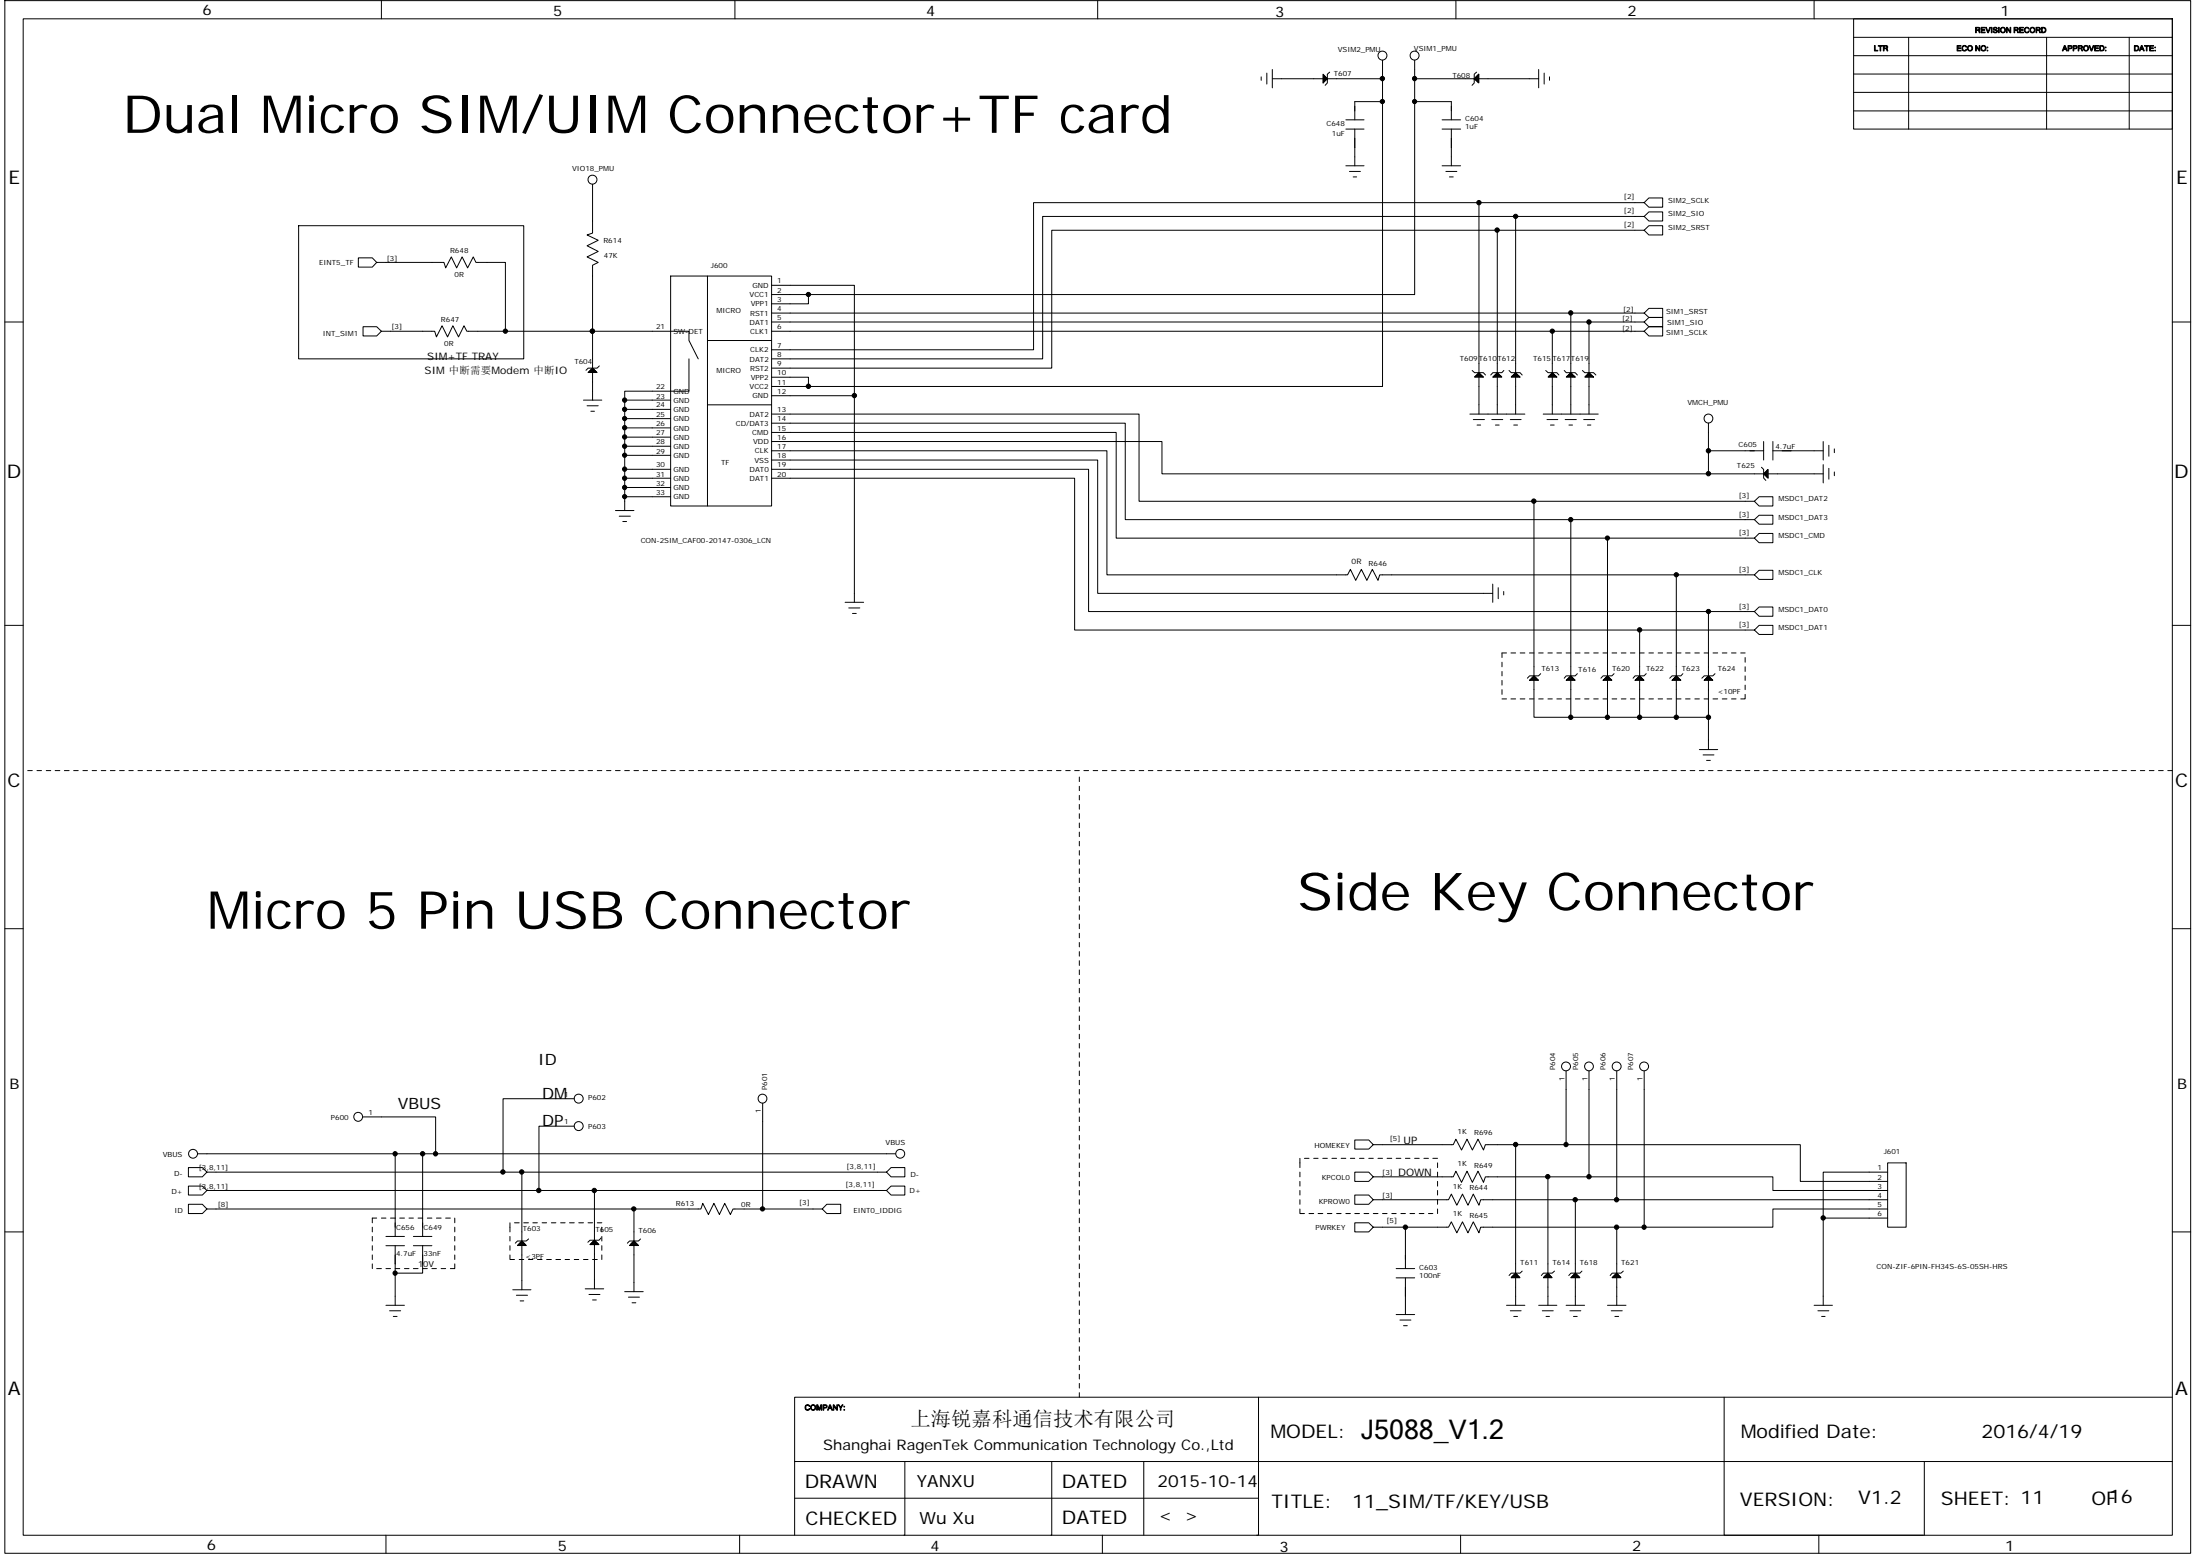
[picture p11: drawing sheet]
<svg xmlns="http://www.w3.org/2000/svg" width="297mm" height="210mm" viewBox="0 0 297 210" stroke-linecap="round" stroke-linejoin="round" font-family="sans-serif">
<g fill="none" stroke="#000" stroke-width=".14">
<path d="M.7 .1h295.1v209.5h-295.1zM3.1 2.5h290.2v204.7h-290.2zM51.5 .1v2.4M99.2 .1v2.4M148.2 .1v2.4M170.3 10.4v.4M171 9.9v1.4M171.8 9.4v2.5M171.8 10.6h6.8M178.6 10l.6 .6-.6 .6zM178.6 10.6h8.1v3.1M178.6 11.1h.1"/>
<path d="M178.6 11h.3M178.6 10.4h.4v.4h-.4M178.6 10.5h.5v.3h-.5M178.6 10.2h.2v.8M178.6 10.1l.1 1M179.2 10.6h.1M179.5 9.7l-.3 .3v1.2l-.3 .3M181.7 16.2h2.5M181.7 17.4h2.5M182.9 17.4v5M186.7 8.1v2.5M186.7 13.7v38.5h-77.5"/>
<path d="M186.7 13.7h-3.8v2.5M191 8.1v5.6M191 13.7v26.1h-81.8M191 13.7h5v2.5M191 10.6h16.7M194.7 16.2h2.5M194.7 17.4h2.5M196 17.4v5M196.6 .1v2.4M199 10.6h.1M199.4 9.7l-.4 .3v1.2l-.2 .3M199.7 10v1.2l-.7-.6z"/>
<path d="M199.7 10.1h-.1v1h.1M199.7 10.2h-.3v.8h.3M199.7 10.4h-.4v.4h.4M199.7 10.5h-.5v.3h.5M207.7 9.4v2.5M208.5 9.9v1.4M209.2 10.4v.4M244.9 .1v2.4M250.3 2.5h43v14.9h-43zM250.3 12.5h43M250.3 15h43M250.3 10h43"/>
<path d="M250.3 7.5h43M250.3 5h43M257.7 5v12.4M276.3 5v12.4M287.5 5v12.4M40.3 30.5h30.4v17.9h-30.4zM50.9 35.4l-.6-.6h-1.9v1.2h1.9l.6-.6h9l.3 .8 .7-1.5 .8 1.5 .7-1.5 .7 1.5 .8-1.5 .4 .7h3.9v9.3M80 24.9v6.6l-.7 .2 1.5 .7-1.5 .8 1.5 .7-1.5 .8 1.5 .7-.8 .4v18.2M90.5 37.3h13.7v31h-13.7zM95.5 37.3v8.7h8.7M104.2 38.5h11.2v14.9M104.2 39.8h5v1.2h-5"/>
<path d="M181.7 22.4h2.5M182.2 23.1h1.5M182.7 23.9h.5M194.7 22.4h2.5M195.2 23.1h1.5M195.7 23.9h.5M199.7 27.3v28.6M199.7 27.3h22.3l.6 .7h1.9v-1.3h-1.9l-.6 .6M199.7 27.3h-60.2v19.9h-35.3M202.2 31.1h19.8l.6 .6h1.9v-1.2h-1.9l-.6 .6M202.2 31.1v24.8M202.2 31.1h-60.2v18.6h-37.8"/>
<path d="M204.6 29.2h17.4l.6 .6h1.9v-1.2h-1.9l-.6 .6M204.6 29.2v19.8M204.6 29.2h-63.8v19.2h-36.6M.7 43.5h2.4M68.2 44.7h24.8v1.3l1.3 2.4M68.2 44.7h-5.2l-.3-.7-.8 1.5-.8-1.5-.7 1.5-.7-1.5-.8 1.5-.2-.8h-7.2l-.6 .6h-1.9v-1.2h1.9l.6 .6M78.8 54h2.5M79.3 54.8h1.5M79.5 50.3v-.1h1v.1M79.6 50.3v-.3h.8v.3M79.8 49.9v.4M79.8 49.9h.5v.4"/>
<path d="M79.8 55.5h.5M79.9 49.8v.5M79.9 49.8h.2v.5M80 49.7l.6 .6h-1.2zM80 49.7h.1M80.9 49.4l-.3 .3h-1.2l-.3 .3M90.5 54h-6.2v1.2M90.5 55.2h-6.2v1.3M90.5 56.5h-6.2v1.2M90.5 57.7h-6.2v1.3M90.5 59h-6.2v1.2M93 48.4v4.4h-8.7v1.2"/>
<path d="M95.5 54.6v13.7M95.5 46v8.6h8.7M104.2 42.2h117.8l.6 .6h1.9v-1.2h-1.9l-.6 .6M104.2 44.7h117.8l.6 .6h1.9v-1.2h-1.9l-.6 .6M104.2 43.5h117.8l.6 .6h1.9v-1.3h-1.9l-.6 .7M104.2 57.1h47.7v13h60.2M104.2 55.9h49.6v11.7h53.3M104.2 58.4h46.5v14.2h66.3M104.2 59.6h52.7v4.3h73.8M104.2 53.4h11.2v27.9M104.2 50.9h5v1.3h-5M198.5 55.9h7.4"/>
<path d="M198.8 50l.3 .3h1.2l.3 .3M198.9 56.6h1.5M199.1 50.9l.6-.6 .6 .6zM199.2 50.9v-.1h1v.1M199.3 50.9v-.2h.7v.2M199.4 57.4h.5M199.4 50.9v-.4h.5v.4M199.6 50.9v-.5h.2v.5M199.7 50.3h.1M201.4 56.6h1.5M201.6 50.9l.6-.6 .6 .6zM201.7 50.9v-.1h1v.1"/>
<path d="M201.8 50.9v-.2h.7v.2M201.9 50.9v-.4h.5v.4M201.9 57.4h.5M202 50.4v.5M202 50.4h.3v.5M202.2 50.3h.1M203 50l-.2 .3h-1.2l-.3 .3M203.7 50l.3 .3h1.2l.3 .3M203.9 56.6h1.5M204 50.9l.6-.6 .6 .6zM204.1 50.9v-.1h1v.1M204.3 50.9v-.2h.7v.2"/>
<path d="M204.4 50.9v-.4h.5v.4M204.4 57.4h.5M204.5 50.9v-.5h.3v.5M204.6 49v3.2M204.6 50.3h.1M204.6 54.6v1.3M204.6 52.2v2.4M208.4 55.9h7.4M208.7 50l.3 .3h1.2l.3 .3M208.9 56.6h1.4M209.1 50.9v-.1h1v.1M209.2 50.9v-.2h.8v.2"/>
<path d="M209.3 57.4h.5M209.3 50.9v-.4h.5v.4M209.5 50.9v-.5h.2v.5M209.6 50.3h.1M209.6 50.3l.6 .6h-1.2zM209.6 44.7v11.2M211.2 50l.3 .3h1.2l.3 .3M211.3 56.6h1.5M211.5 50.9l.6-.6 .6 .6zM211.6 50.9v-.1h1v.1M211.7 50.9v-.2h.7v.2M211.8 50.9v-.4h.5v.4"/>
<path d="M211.8 57.4h.5M212 50.9v-.5h.2v.5M212.1 50.3h.1M212.1 42.2v13.7M213.7 50l.3 .3h1.2l.3 .3M213.8 56.6h1.5M214.1 50.9v-.1h1v.1M214.2 50.9v-.2h.7v.2M214.3 57.4h.5M214.3 50.9v-.4h.5v.4M214.4 50.9v-.5h.3v.5M214.5 50.3h.1"/>
<path d="M214.5 50.3l.7 .6h-1.2zM214.5 43.5v12.4M230.7 57.1v3.7h7.4M238.1 59.6v2.5M239.4 59.6v2.5M246.2 59.6v2.5M293.3 43.5h2.5M83.1 68.9h2.5M83.6 69.7h1.5M84.1 70.4h.5M90.5 60.2h-6.2v1.2M90.5 61.4h-6.2v1.9"/>
<path d="M90.5 67h-6.2v1.9M90.5 65.8h-6.2v1.2M90.5 64.5h-6.2v1.3M90.5 63.3h-6.2v1.2M104.2 60.8h45.3v16.8h32.4l.4-.8 .7 1.5 .8-1.5 .7 1.5 .8-1.5 .8 1.5 .2-.7h50.6l.6 .6h1.9v-1.2h-1.9l-.6 .6M104.2 64.5h40.9v20.5h76.3M104.2 63.3h42.8v19.2h83.7M104.2 62.1h44v18h53.3M201.5 78.8v2.5M202.3 79.3v1.5M203 79.8v.5M207.1 67.6h29.8l.6 .7h1.9v-1.3h-1.9l-.6 .6"/>
<path d="M207.1 67.6v29.2h5M212.1 70.1v26.7h4.9M212.1 70.1h24.8l.6 .6h1.9v-1.2h-1.9l-.6 .6M226.3 77.6v19.2h4.4M230.7 60.8v3.1h15.5M236.9 72.6l.6-.6h1.9v1.2h-1.9l-.6-.6h-19.9v24.2h4.4M237.8 63.1l.3 .3v1.1l.3 .3M238.1 63.9l.6-.5v1.1zM238.1 63.9h.1M238.4 64.2h.3M238.5 64.3h.2M238.6 64.4h.1"/>
<path d="M238.7 63.4h-.1v1M238.7 63.6h-.2v.7M238.7 63.7h-.3v.5M238.7 63.8h-.5v.3h.5M239.4 60.8h6.8M246.2 62.7v2.5M246.9 63.2v1.5M246.9 60.1v1.5M247.7 63.7v.5M247.7 60.6v.5M.7 84.4h2.4M114.1 81.3h2.5"/>
<path d="M114.6 82h1.5M115.1 82.8h.5M202.8 89.4v.6M202.8 90.6v.6M202.8 91.8v.7M202.8 93.1v.6M202.8 94.3h.6M203.4 88.1h-.6v.6M204 88.1h.6M204 94.3h.6M205.2 88.1h.7M205.2 94.3h.7"/>
<path d="M206.5 88.1h.6M206.5 94.3h.6M206.6 91.8v-.1h1v.1M206.8 91.8v-.2h.7v.2M206.9 91.4v.4M206.9 91.5h.5v.3M207 91.3v.5M207 91.3h.2v.5M207.1 91.2h.1M207.1 91.2l.6 .6h-1.2zM207.7 88.1h.7M207.7 94.3h.7"/>
<path d="M208 90.9l-.3 .3h-1.2l-.3 .3M209 88.1h.6M209 94.3h.6M210.2 88.1h.6M210.2 94.3h.6M211.5 88.1h.6M211.5 94.3h.6M211.5 91.8l.6-.6 .6 .6zM211.6 91.8v-.1h1v.1M211.7 91.8v-.2h.7v.2M211.8 91.4v.4M211.8 91.5h.5v.3"/>
<path d="M212 91.3v.5M212 91.3h.2v.5M212.1 91.2h.1M212.7 88.1h.6M212.7 94.3h.6M213 90.9l-.3 .3h-1.2l-.3 .3M213.9 88.1h.6M213.9 94.3h.6M215.2 88.1h.6M215.2 94.3h.6M216.4 88.1h.6M216.4 94.3h.6"/>
<path d="M216.5 91.8v-.1h1v.1M216.7 91.8v-.2h.7v.2M216.8 91.4v.4M216.8 91.5h.5v.3M216.9 91.3v.5M216.9 91.3h.3v.5M217 91.2h.1M217 91.2l.6 .6h-1.2zM217.7 88.1h.6M217.7 94.3h.6M217.9 90.9l-.3 .3h-1.2l-.2 .3M218.9 88.1h.6"/>
<path d="M218.9 94.3h.6M220.1 88.1h.6M220.1 94.3h.6M220.8 91.8l.6-.6 .6 .6zM220.9 91.8v-.1h1v.1M221 91.8v-.2h.8v.2M221.1 91.4v.4M221.1 91.5h.5v.3M221.3 91.3v.5M221.3 91.3h.2v.5M221.4 88.1h.6M221.4 94.3h.6"/>
<path d="M221.4 91.2h.1M221.4 85v11.8h4.9M221.4 85h15.5l.6 .6h1.9v-1.2h-1.9l-.6 .6M222.3 90.9l-.3 .3h-1.2l-.3 .3M222.6 88.1h.6M222.6 94.3h.6M223.9 88.1h.6M223.9 94.3h.6M225.1 88.1h.6M225.1 94.3h.6M225.8 91.8v-.1h1v.1M226 91.8v-.2h.7v.2"/>
<path d="M226.1 91.4v.4M226.1 91.5h.5v.3M226.2 91.3v.5M226.2 91.3h.3v.5M226.3 88.1h.7M226.3 94.3h.7M226.3 91.2h.1M226.3 91.2l.6 .6h-1.1zM227.2 90.9l-.3 .3h-1.1l-.4 .3M227.6 88.1h.6M227.6 94.3h.6M228.8 88.1h.6"/>
<path d="M228.8 94.3h.6M230.1 88.1h.6M230.1 94.3h.6M230.2 91.8v-.1h1v.1M230.3 91.8v-.2h.8v.2M230.4 91.4v.4M230.4 91.5h.5v.3M230.5 91.3v.5M230.5 91.3h.3v.5M230.7 91.2h.1M230.7 91.2l.6 .6h-1.2zM230.7 82.5h6.2l.6 .7h1.9v-1.3h-1.9l-.6 .6"/>
<path d="M230.7 82.5v18.7M231.3 88.1h.6M231.3 94.3h.6M231.6 90.9l-.3 .3h-1.2l-.3 .3M232.5 88.1h.7M232.5 94.3h.7M233.8 88.1h.6M233.8 94.3h.6M235 88.1h.6M235.6 88.7v.7M235.6 90v.6M235.6 91.2v.6"/>
<path d="M235.6 92.5v.6M235.6 93.7v.6h-.6M293.3 84.4h2.5M3.7 104h.7M5 104h.6M6.2 104h.7M7.4 104h.7M8.7 104h.6M9.9 104h.7M11.2 104h.6M12.4 104h.6M13.7 104h.6"/>
<path d="M14.9 104h.6M16.1 104h.7M17.4 104h.6M18.6 104h.6M19.9 104h.6M21.1 104h.6M22.3 104h.7M23.6 104h.6M24.8 104h.6M26.1 104h.6M27.3 104h.6M28.5 104h.7"/>
<path d="M29.8 104h.6M31 104h.6M32.3 104h.6M33.5 104h.6M34.7 104h.7M36 104h.6M37.2 104h.7M38.5 104h.6M39.7 104h.6M41 104h.6M42.2 104h.6M43.4 104h.7"/>
<path d="M44.7 104h.6M45.9 104h.6M47.2 104h.6M48.4 104h.6M49.6 104h.7M50.9 104h.6M52.1 104h.6M53.4 104h.6M54.6 104h.6M55.8 104h.6M57.1 104h.6M58.3 104h.6"/>
<path d="M59.6 104h.6M60.8 104h.6M62 104h.7M63.3 104h.6M64.5 104h.6M65.8 104h.6M67 104h.6M68.2 104h.7M69.5 104h.6M70.7 104h.7M71.9 104h.7M73.2 104h.6"/>
<path d="M74.4 104h.7M75.7 104h.6M76.9 104h.6M78.1 104h.7M79.4 104h.6M80.6 104h.7M81.9 104h.6M83.1 104h.6M84.3 104h.7M85.6 104h.6M86.8 104h.6M88.1 104h.6"/>
<path d="M89.3 104h.6M90.5 104h.7M91.8 104h.6M93 104h.6M94.3 104h.6M95.5 104h.6M96.8 104h.6M98 104h.6M99.2 104h.7M100.5 104h.6M101.7 104h.6M103 104h.6"/>
<path d="M104.2 104h.6M105.4 104h.7M106.7 104h.6M107.9 104h.6M109.2 104h.6M110.4 104h.6M111.6 104h.7M112.9 104h.6M114.1 104h.6M115.4 104h.6M116.6 104h.6M117.8 104h.7"/>
<path d="M119.1 104h.6M120.3 104h.6M121.6 104h.6M122.8 104h.6M124.1 104h.5M125.3 104h.6M126.5 104h.6M127.8 104h.6M129 104h.6M130.2 104h.6M131.5 104h.6M132.7 104h.6"/>
<path d="M134 104h.6M135.2 104h.6M136.4 104h.7M137.7 104h.6M138.9 104h.6M140.1 104h.7M141.4 104h.6M142.6 104h.7M143.9 104h.6M145.1 104h.6M145.7 104.9v.6M145.7 106.1v.6"/>
<path d="M145.7 107.3v.7M145.7 108.6v.6M145.7 109.8v.6M145.7 111.1v.6M145.7 112.3v.6M145.7 113.5v.7M145.7 114.8v.6M145.7 116v.6M145.7 117.2v.7M145.7 118.5v.6M145.7 119.7v.7M146.3 104h.7"/>
<path d="M147.6 104h.6M148.8 104h.7M150.1 104h.6M151.3 104h.6M152.5 104h.7M153.8 104h.6M155 104h.7M156.3 104h.6M157.5 104h.6M158.7 104h.7M160 104h.6M161.2 104h.7"/>
<path d="M162.5 104h.6M163.7 104h.6M165 104h.6M166.2 104h.6M167.4 104h.7M168.7 104h.6M169.9 104h.6M171.2 104h.6M172.4 104h.6M173.6 104h.7M174.9 104h.6M176.1 104h.6"/>
<path d="M177.4 104h.6M178.6 104h.6M179.8 104h.7M181.1 104h.6M182.3 104h.6M183.6 104h.6M184.8 104h.6M186.1 104h.6M187.3 104h.6M188.5 104h.6M189.8 104h.6M191 104h.6"/>
<path d="M192.3 104h.6M193.5 104h.6M194.7 104h.6M196 104h.6M197.2 104h.6M198.5 104h.5M199.7 104h.6M200.9 104h.6M202.2 104h.6M203.4 104h.6M204.6 104h.7M205.9 104h.6"/>
<path d="M207.1 104h.6M208.4 104h.6M209.6 104h.6M210.8 104h.7M212.1 104h.6M213.3 104h.6M214.5 104h.7M215.8 104h.6M217 104h.7M218.3 104h.6M219.5 104h.6M220.7 104h.7"/>
<path d="M222 104h.6M223.2 104h.7M224.5 104h.6M225.7 104h.6M227 104h.6M228.2 104h.6M229.4 101.2h2.5M229.4 104h.7M230 101.9h1.4M230.4 102.6h.5M230.7 104h.6M231.9 104h.6"/>
<path d="M233.2 104h.6M234.4 104h.6M235.6 104h.7M236.9 104h.6M238.1 104h.6M239.4 104h.6M240.6 104h.6M241.8 104h.7M243.1 104h.6M244.3 104h.6M245.6 104h.6M246.8 104h.6"/>
<path d="M248 104h.7M249.3 104h.6M250.5 104h.7M251.8 104h.6M253 104h.6M254.3 104h.6M255.5 104h.6M256.7 104h.7M258 104h.6M259.2 104h.6M260.5 104h.6M261.7 104h.6"/>
<path d="M262.9 104h.6M264.2 104h.6M265.4 104h.6M266.7 104h.6M267.9 104h.6M269.1 104h.6M270.4 104h.6M271.6 104h.6M272.9 104h.5M274.1 104h.6M275.3 104h.6M276.6 104h.6"/>
<path d="M277.8 104h.6M279 104h.7M280.3 104h.6M281.5 104h.6M282.8 104h.6M284 104h.6M285.2 104h.7M286.5 104h.6M287.7 104h.7M289 104h.6M290.2 104h.6M291.4 104h.7"/>
<path d="M292.7 104h.6M.7 125.3h2.4M145.7 121v.6M145.7 122.2v.6M145.7 123.4v.7M145.7 124.7v.6M145.7 125.9v.7M145.7 127.2v.6M145.7 128.4v.6M145.7 129.6v.7M145.7 130.9v.6M145.7 132.1v.6"/>
<path d="M145.7 133.4v.6M145.7 134.6v.6M145.7 135.9v.6M145.7 137.1v.6M145.7 138.3v.7M145.7 139.6v.6M293.3 125.3h2.5M26.7 155.7h94.2M27.9 158.2l-.6-.6h-1.9v1.2h1.9l.6-.6h1.3h90.5l.6 .6h1.9v-1.2h-1.9l-.6 .6M49 150.7h9.8v5M53.4 155.7v11.2M57.1 155.7v11.2"/>
<path d="M70.5 158.2v15.9M77.5 152h-4.7v8.7M77.5 148.3h-9.6v9.9M103 148.9v14.3h-4l-.4 .7-.7-1.5-.8 1.5-.7-1.5-.8 1.5-.7-1.5-.3 .8h-9v11.1M145.7 140.8v.6M145.7 142.1v.6M145.7 143.3v.6M145.7 144.5v.7M145.7 145.8v.6M145.7 147v.6M145.7 148.3v.6M145.7 149.5v.6"/>
<path d="M145.7 150.7v.7M145.7 152v.6M145.7 153.2v.6M145.7 154.5v.6M145.7 155.7v.6M145.7 156.9v.7M145.7 158.2v.6M145.7 159.4v.7M175.5 156.3v1.3M175.5 158.2v.6M175.5 159.4v.7M176.1 156.3h.6"/>
<path d="M177.4 156.3h.6M178.6 156.3h.6M179.8 156.3h.7M181.1 156.3h.6M182.3 156.3h.6M183.6 156.3h.6M184.8 156.3h.6M185.4 154.5l-.6-.7h-1.9v1.3h1.9l.6-.6h10.8l.4-.8 .7 1.5 .8-1.5 .7 1.5 .8-1.5 .7 1.5 .3-.7h10.9M186.1 156.3h.6M187.3 156.3h.6M188.5 156.3h.6M189.8 156.3h.6"/>
<path d="M191 156.3h.6M192.3 156.3h.6M193.5 156.3h.6M194.1 156.9v.7M194.1 158.2v.6M194.1 159.4v.7M204.6 154.5v16.1M209 158.8v17.3M211.5 144.5v10M211.5 154.5h31.6v4.9h11.8M214.5 144.5v14.3M214.5 158.8h24.9v1.9h15.5"/>
<path d="M214.5 158.8h-13.9l-.3 .8-.7-1.5-.8 1.5-.7-1.5-.8 1.5-.7-1.5-.4 .7h-10.8l-.6 .6h-1.9v-1.2h1.9l.6 .6M218.3 144.5v17.4M222 144.5v21.1M254.9 156.9h2.5v8.7h-2.5zM254.9 158.2h-8.7v6.2h8.7M.7 166.2h2.4M27.9 160.7l-.6-.6h-1.9v1.2h1.9l.6-.6h1.3h90.5l.6 .6h1.9v-1.2h-1.9l-.6 .6M50.3 165.6v.6M50.3 166.9v.6M50.3 168.1v.6M50.3 169.4v.6M50.3 170.6v.6"/>
<path d="M50.9 171.2h.6M50.9 164.4h-.6v.6M51.5 164.4h.6M52.1 171.2h.6M52.1 166.9h2.5M52.1 168.1h2.5M52.1 176.1h2.5M52.6 176.9h1.5M52.7 164.4h.7M53.1 177.7h.5M53.4 171.2h.6M53.4 168.1v8"/>
<path d="M54 164.4h.6M54.6 171.2h.6M55.2 164.4h.6M55.8 171.2h.6M55.8 166.9h2.5M55.8 168.1h2.5M56.4 164.4h.7M57.1 171.2h.6M57.1 168.1v3.7h-3.7M57.7 164.4h.6M58.3 171.2h.6M58.9 164.4h.7"/>
<path d="M59.6 171.2h.6M60.2 164.4h.6M61.4 170.6v.6h-.6M61.4 164.4v.6M61.4 165.6v.6M61.4 166.9v.6M61.4 168.1v.6M61.4 169.4v.6M68.9 169.4v.6h.6M68.9 165v1.2M68.9 166.9v.6M68.9 168.1v.6"/>
<path d="M69.2 174.1h2.5M69.5 165h.6M69.7 174.8h1.5M70 168.1v-.1h1v.1M70.1 170h.6M70.1 167.9h.7v.2M70.1 167.8v.3M70.2 167.7h.5v.4M70.2 167.7v.4M70.2 175.6h.5M70.4 168.1v-.5h.2v.5M70.5 167.5l.6 .6h-1.2z"/>
<path d="M70.5 167.5h.1M70.7 165h.6M71.3 170h.6M71.4 167.2l-.3 .3h-1.2l-.3 .3M71.9 165h.7M72.6 170h.6M73.2 165h.6M73.8 170h.6M74.4 165h.7M75.1 170h.6M75.7 165h.6M76.3 170h.6"/>
<path d="M76.9 165h.6M77.5 170h.6M78.1 165h.7M78.8 170h.6M79 173.9h2.5M79.4 165h.6M79.5 174.7h1.5M79.8 167.9h1v.1M79.8 167.8v.2M79.9 167.7h.7v.3M79.9 167.7v.3M80 170h.6"/>
<path d="M80 168v-.4h.5v.4M80 175.4h.5M80.1 168v-.5h.3v.5M80.3 167.4l.6 .6h-1.2zM80.3 167.4h.1M80.3 160.7v13.2M80.6 165h.7M81.1 167.1l-.2 .3h-1.2l-.3 .2M81.3 165.6v.6M81.3 166.9v.6M81.3 168.1v.6M81.3 169.4v.6"/>
<path d="M84.3 174.3h2.5M84.9 175h1.4M85.1 168.1v-.1h1v.1M85.2 167.9h.8v.2M85.2 167.8v.3M85.3 167.7h.5v.4M85.3 167.7v.4M85.3 175.8h.5M85.5 168.1v-.5h.2v.5M85.6 167.5l.6 .6h-1.2zM85.6 167.5h.1M85.6 163.2h-57.7l-.6 .6h-1.9v-1.3h1.9l.6 .7"/>
<path d="M86.5 167.2l-.3 .3h-1.2l-.3 .3M103 163.2h8l.6 .6h1.9v-1.3h-1.9l-.6 .7M145.7 160.7v.6M145.7 161.9v.6M145.7 163.2v.6M145.7 164.4v.6M145.7 165.6v.6M145.7 166.9v.6M145.7 168.1v.6M145.7 169.4v.6M145.7 170.6v.6M145.7 171.8v.6"/>
<path d="M145.7 173.1v.6M145.7 174.3v.6M145.7 175.6v.5M145.7 176.8v.6M145.7 178v.6M145.7 179.3v.6M175.5 163.2v.6h.6M175.5 160.7v.6M175.5 161.9v.6M176.7 163.8h.7M178 163.8h.6M179.2 163.8h.6"/>
<path d="M180.5 163.8h.6M181.7 163.8h.6M182.9 163.8h.7M184.2 163.8h.6M185.4 163.8h.7M185.4 165.6l-.6-.6h-1.9v1.2h1.9l.6-.6h10.2l.4-.7 .7 1.5 .8-1.5 .7 1.5 .7-1.5 .8 1.5 .2-.8h22.1M185.4 161.9l-.6-.6h-1.9v1.2h1.9l.6-.6h10.2l.4-.8 .7 1.5 .8-1.5 .7 1.5 .7-1.5 .8 1.5 .2-.7h12.8v14.2M186.7 163.8h.6M187.9 163.8h.6M188.5 171.2h2.5M188.5 172.4h2.5M188.5 177.4h2.5"/>
<path d="M189 178.1h1.5M189.1 163.8h.7M189.5 178.9h.5M189.8 172.4v5M189.8 165.6v5.6M190.4 163.8h.6M191.6 163.8h.7M192.9 163.8h.6M194.1 160.7v.6M194.1 161.9v.6M194.1 163.2v.6M203.4 176.1h2.5"/>
<path d="M203.9 176.9h1.5M204.1 172.3v.1M204.1 172.3h1v.1M204.3 172.4v-.2h.7v.2M204.4 172v.4M204.4 172.1h.5v.3M204.4 177.7h.5M204.5 171.9v.5M204.5 171.9h.3v.5M204.6 170.6v4.3M204.6 171.8h.1M204.6 171.8l.6 .6h-1.2z"/>
<path d="M204.6 174.9v1.2M205.5 171.5l-.3 .3h-1.2l-.3 .3M207.7 176.1h2.5M208.2 176.9h1.5M208.5 172.3v.1M208.5 172.3h1v.1M208.6 172.4v-.2h.7v.2M208.7 172v.4M208.7 172.1h.5v.3M208.7 177.7h.5M208.9 171.9v.5M208.9 171.9h.2v.5"/>
<path d="M209 171.8h.1M209 171.8l.6 .6h-1.2zM209.9 171.5l-.3 .3h-1.2l-.3 .3M211.5 176.1h2.4M212 176.9h1.4M212.2 172.3v.1M212.2 172.3h1v.1M212.3 172.4v-.2h.8v.2M212.4 172v.4M212.4 172.1h.6v.3M212.4 177.7h.6M212.6 171.9v.5"/>
<path d="M212.6 171.9h.2v.5M212.7 171.8h.1M212.7 171.8l.6 .6h-1.2zM212.7 161.9h42.2M213.6 171.5l-.3 .3h-1.2l-.3 .3M217 176.1h2.5M217.5 176.9h1.5M217.8 172.3v.1M217.8 172.3h1v.1M217.9 172.4v-.2h.7v.2M218 172v.4M218 172.1h.5v.3"/>
<path d="M218 177.7h.5M218.2 171.9v.5M218.2 171.9h.2v.5M218.3 171.8h.1M218.3 165.6v10.5M218.3 171.8l.6 .6h-1.2zM219.2 171.5l-.3 .3h-1.2l-.3 .3M244.9 176.1h2.5M245.4 176.9h1.5M246 177.7h.4M246.2 164.4v11.7M254.9 163.2h-15.5v2.4h-17.4"/>
<path d="M293.3 166.2h2.5M107.3 197.2h186M122.2 197.2v10h-.2M142 197.2v10h-.1M145.7 180.5v.6M145.7 181.7v.7M145.7 183v.6M145.7 184.2v.6M145.7 185.5v.6M145.7 186.7v.6M145.7 187.9v.7M154.4 197.2v10"/>
<path d="M169.9 188.6v18.6h-.2M232.8 188.6v18.6h26.9M259.8 197.2v10M293.3 188.6h-186v18.6M52.1 207.2v2.4M99.9 207.2v2.4M107.3 202.2h62.6M148.8 207.2v2.4M197.2 207.2v2.4M245.6 207.2v2.4"/>
<circle cx="186.7" cy="7.5" r=".61"/>
<circle cx="191" cy="7.5" r=".61"/>
<circle cx="80" cy="24.2" r=".61"/>
<circle cx="230.7" cy="56.5" r=".6"/>
<circle cx="26.1" cy="155.7" r=".6"/>
<circle cx="48.4" cy="150.7" r=".6"/>
<circle cx="78.1" cy="148.3" r=".61"/>
<circle cx="78.1" cy="152" r=".61"/>
<circle cx="102.9" cy="148.3" r=".6"/>
<circle cx="121.5" cy="155.7" r=".6"/>
<circle cx="211.4" cy="143.9" r=".6"/>
<circle cx="214.5" cy="143.9" r=".59"/>
<circle cx="218.3" cy="143.9" r=".6"/>
<circle cx="222" cy="143.9" r=".6"/>
</g>
<g fill="#000" stroke="#000" stroke-width=".14">
<circle cx="186.6" cy="10.6" r=".3"/>
<circle cx="186.6" cy="13.7" r=".29"/>
<circle cx="191" cy="10.6" r=".29"/>
<circle cx="191" cy="13.7" r=".29"/>
<circle cx="109.2" cy="39.7" r=".29"/>
<circle cx="199.7" cy="27.3" r=".3"/>
<circle cx="202.1" cy="31" r=".3"/>
<circle cx="204.6" cy="29.2" r=".29"/>
<circle cx="68.2" cy="44.7" r=".29"/>
<circle cx="80" cy="44.7" r=".29"/>
<circle cx="84.3" cy="54" r=".29"/>
<circle cx="84.3" cy="55.2" r=".29"/>
<circle cx="84.3" cy="57.7" r=".29"/>
<circle cx="84.3" cy="59" r=".29"/>
<circle cx="84.3" cy="56.5" r=".29"/>
<circle cx="109.2" cy="52.1" r=".3"/>
<circle cx="115.4" cy="53.4" r=".3"/>
<circle cx="209.6" cy="44.7" r=".29"/>
<circle cx="212.1" cy="42.2" r=".29"/>
<circle cx="214.5" cy="43.5" r=".3"/>
<circle cx="84.3" cy="63.3" r=".29"/>
<circle cx="84.3" cy="60.2" r=".29"/>
<circle cx="84.3" cy="64.5" r=".29"/>
<circle cx="84.3" cy="65.8" r=".29"/>
<circle cx="84.3" cy="67" r=".29"/>
<circle cx="84.3" cy="61.4" r=".29"/>
<circle cx="207.1" cy="67.6" r=".3"/>
<circle cx="212.1" cy="70.1" r=".29"/>
<circle cx="217" cy="72.6" r=".29"/>
<circle cx="226.3" cy="77.6" r=".29"/>
<circle cx="230.7" cy="60.8" r=".3"/>
<circle cx="230.7" cy="63.9" r=".3"/>
<circle cx="212.1" cy="96.8" r=".29"/>
<circle cx="217" cy="96.8" r=".29"/>
<circle cx="221.4" cy="85" r=".3"/>
<circle cx="221.4" cy="96.8" r=".3"/>
<circle cx="226.3" cy="96.8" r=".3"/>
<circle cx="230.7" cy="96.8" r=".3"/>
<circle cx="230.7" cy="82.5" r=".29"/>
<circle cx="53.3" cy="155.7" r=".29"/>
<circle cx="57.1" cy="155.7" r=".3"/>
<circle cx="58.8" cy="155.7" r=".29"/>
<circle cx="67.9" cy="158.2" r=".3"/>
<circle cx="70.4" cy="158.2" r=".3"/>
<circle cx="204.6" cy="154.5" r=".3"/>
<circle cx="209" cy="158.8" r=".3"/>
<circle cx="211.4" cy="154.5" r=".29"/>
<circle cx="214.5" cy="158.8" r=".3"/>
<circle cx="53.3" cy="171.8" r=".29"/>
<circle cx="72.7" cy="160.7" r=".3"/>
<circle cx="80.2" cy="160.7" r=".3"/>
<circle cx="85.6" cy="163.1" r=".29"/>
<circle cx="103" cy="163.1" r=".29"/>
<circle cx="189.8" cy="165.6" r=".3"/>
<circle cx="212.7" cy="161.9" r=".3"/>
<circle cx="218.3" cy="165.6" r=".3"/>
<circle cx="218.3" cy="161.9" r=".3"/>
<circle cx="222" cy="165.6" r=".29"/>
<circle cx="246.2" cy="164.4" r=".3"/>
</g>
<g font-size="7.1">
<text x="16.5" y="17.9">Dual Micro SIM/UIM Connector+TF card</text>
<text x="27.9" y="125.3">Micro 5 Pin USB Connector</text>
<text x="175.1" y="122.8">Side Key Connector</text>
</g>
<text font-size="3.6" x="183.7" y="194.2">J5088_V1.2</text>
<text font-size="2.8" x="122.9" y="192.4">上海锐嘉科通信技术有限公司</text>
<g font-size="2.5">
<text x="1.1" y="24.9">E</text>
<text x="293.8" y="24.9">E</text>
<text x=".9" y="64.5">D</text>
<text x="293.6" y="64.5">D</text>
<text x="1" y="106.2">C</text>
<text x="293.7" y="106.2">C</text>
<text x="1" y="188.3">A</text>
<text x="293.7" y="188.3">A</text>
<text x="171.5" y="194">MODEL:</text>
<text x="235" y="194">Modified Date:</text>
<text x="267.5" y="194">2016/4/19</text>
<text x="108.6" y="200.9">DRAWN</text>
<text x="143.4" y="200.9">DATED</text>
<text x="171.7" y="203.6">TITLE:</text>
<text x="182.6" y="203.6">11_SIM/TF/KEY/USB</text>
<text x="234.9" y="203.2">VERSION:</text>
<text x="250.9" y="202.9">V1.2</text>
<text x="262.1" y="203.1">SHEET: 11</text>
<text x="282.4" y="203.1">OF16</text>
<text x="108.8" y="205.8">CHECKED</text>
<text x="143.4" y="205.7">DATED</text>
</g>
<g font-size="2.3">
<text x="123.8" y="200.7">YANXU</text>
<text x="156.3" y="200.7">2015-10-14</text>
<text x="124.1" y="205.7">Wu Xu</text>
<text x="156.5" y="205.3">&lt;</text>
<text x="159.9" y="205.3">&gt;</text>
</g>
<g font-size="2.1">
<text x="72.7" y="143.8">ID</text>
<text x="53.7" y="149.6">VBUS</text>
<text x="73.2" y="148.3">DM</text>
<text x="73.2" y="152">DP</text>
</g>
<g font-size="2">
<text x="27.3" y="2.1">6</text>
<text x="74.7" y="2.2">5</text>
<text x="125" y="2.2">4</text>
<text x="172.2" y="2.3">3</text>
<text x="219.7" y="2.2">2</text>
<text x="270.1" y="2.2">1</text>
<text x="1.3" y="146.9">B</text>
<text x="293.9" y="146.9">B</text>
<text x="111.1" y="195.6">Shanghai RagenTek Communication Technology Co.,Ltd</text>
<text x="27.9" y="209.1">6</text>
<text x="75.3" y="209.3">5</text>
<text x="125.6" y="209.3">4</text>
<text x="172.8" y="209.4">3</text>
<text x="220.4" y="209.3">2</text>
<text x="270.7" y="209.3">1</text>
</g>
<g font-size="1.4">
<text x="57.3" y="50.4">SIM 中断需要Modem 中断IO</text>
<text x="57.7" y="48.6">SIM+TF TRAY</text>
<text x="189.5" y="154.3">UP</text>
<text x="188.8" y="158.7">DOWN</text>
</g>
<text font-size="1.1" x="56.4" y="170.9">10V</text>
<g font-size="1">
<text x="266.7" y="4.4">REVISION RECORD</text>
<text x="180.1" y="10.2">T607</text>
<text x="180.6" y="7">VSIM2_PMU</text>
<text x="190.9" y="6.9">VSIM1_PMU</text>
<text x="196.1" y="10.5">T608</text>
<text x="253" y="6.9">LTR</text>
<text x="264.2" y="6.9">ECO NO:</text>
<text x="278.4" y="6.9">APPROVED:</text>
<text x="288.1" y="6.9">DATE:</text>
<text x="179.1" y="17.1">C648</text>
<text x="197.8" y="16.3">C604</text>
<text x="197.8" y="17.4">1uF</text>
<text x="77.2" y="23">VIO18_PMU</text>
<text x="179.8" y="18.4">1uF</text>
<text x="219.2" y="26.9">[2]</text>
<text x="219.2" y="28.7">[2]</text>
<text x="225.2" y="27.3">SIM2_SCLK</text>
<text x="225.2" y="29.2">SIM2_SIO</text>
<text x="43.1" y="35.8">EINT5_TF</text>
<text x="52.2" y="35.2">[3]</text>
<text x="60.8" y="34.2">R648</text>
<text x="81.5" y="32.8">R614</text>
<text x="81.5" y="34.8">47K</text>
<text x="219.2" y="30.6">[2]</text>
<text x="225.2" y="31.1">SIM2_SRST</text>
<text x="61.4" y="37.4">0R</text>
<text x="96" y="36.2">J600</text>
<text x="101.2" y="40.1">VCC1</text>
<text x="101.4" y="41.4">VPP1</text>
<text x="101.6" y="38.9">GND</text>
<text x="104.9" y="38.2">1</text>
<text x="104.9" y="39.5">2</text>
<text x="104.9" y="40.7">3</text>
<text x="104.9" y="42">4</text>
<text x="43.6" y="45.3">INT_SIM1</text>
<text x="52.9" y="44.5">[3]</text>
<text x="59.5" y="43.5">R647</text>
<text x="60" y="46.7">0R</text>
<text x="88.6" y="44.4">21</text>
<text x="90.9" y="45.1">SW-DET</text>
<text x="96.7" y="42.2">MICRO</text>
<text x="101.2" y="43.8">DAT1</text>
<text x="101.3" y="42.6">RST1</text>
<text x="101.3" y="45.1">CLK1</text>
<text x="101.3" y="47.6">CLK2</text>
<text x="104.9" y="43.2">5</text>
<text x="104.9" y="44.4">6</text>
<text x="104.9" y="46.9">7</text>
<text x="219" y="44.7">[2]</text>
<text x="219" y="43.3">[2]</text>
<text x="219.1" y="42.1">[2]</text>
<text x="225" y="42.4">SIM1_SRST</text>
<text x="225" y="45.2">SIM1_SCLK</text>
<text x="225.1" y="43.8">SIM1_SIO</text>
<text x="77.6" y="49.2">T604</text>
<text x="88.6" y="52.5">22</text>
<text x="88.6" y="53.8">23</text>
<text x="90.9" y="53.1">GND</text>
<text x="96.7" y="50.3">MICRO</text>
<text x="101.2" y="52.5">VCC2</text>
<text x="101.2" y="48.8">DAT2</text>
<text x="101.3" y="50">RST2</text>
<text x="101.4" y="51.3">VPP2</text>
<text x="101.6" y="53.8">GND</text>
<text x="104.9" y="48.2">8</text>
<text x="104.9" y="49.4">9</text>
<text x="104.9" y="50.7">10</text>
<text x="104.9" y="51.9">11</text>
<text x="104.9" y="53.1">12</text>
<text x="197.1" y="48.7">T609 T610</text>
<text x="202.2" y="48.7">T612</text>
<text x="207" y="48.7">T615</text>
<text x="209.6" y="48.7">T617</text>
<text x="212.1" y="48.7">T619</text>
<text x="88.6" y="55">24</text>
<text x="88.6" y="56.2">25</text>
<text x="88.6" y="57.5">26</text>
<text x="88.6" y="58.7">27</text>
<text x="88.6" y="60">28</text>
<text x="90.9" y="54.4">GND</text>
<text x="90.9" y="55.6">GND</text>
<text x="90.9" y="56.9">GND</text>
<text x="90.9" y="58.1">GND</text>
<text x="90.9" y="59.3">GND</text>
<text x="99.4" y="57.5">CD/DAT3</text>
<text x="101.2" y="56.2">DAT2</text>
<text x="101.6" y="58.7">CMD</text>
<text x="101.7" y="59.9">VDD</text>
<text x="104.9" y="55.6">13</text>
<text x="104.9" y="56.9">14</text>
<text x="104.9" y="58.1">15</text>
<text x="104.9" y="59.3">16</text>
<text x="227.8" y="54.6">VMCH_PMU</text>
<text x="88.6" y="61.2">29</text>
<text x="88.6" y="64.3">31</text>
<text x="88.6" y="65.5">32</text>
<text x="88.6" y="63.1">30</text>
<text x="90.9" y="60.6">GND</text>
<text x="90.9" y="61.8">GND</text>
<text x="90.9" y="64.9">GND</text>
<text x="90.9" y="63.7">GND</text>
<text x="97.4" y="62.7">TF</text>
<text x="101.2" y="63.7">DAT0</text>
<text x="101.2" y="64.9">DAT1</text>
<text x="101.9" y="62.4">VSS</text>
<text x="101.9" y="61.2">CLK</text>
<text x="104.9" y="60.6">17</text>
<text x="104.9" y="61.8">18</text>
<text x="104.9" y="63.1">19</text>
<text x="104.9" y="64.3">20</text>
<text x="234.5" y="63.2">T625</text>
<text x="234.7" y="60.4">C605</text>
<text x="239.7" y="60.6">4.7uF</text>
<text x="88.6" y="66.8">33</text>
<text x="90.9" y="66.1">GND</text>
<text x="90.9" y="67.4">GND</text>
<text x="234.8" y="67.3">[3]</text>
<text x="234.8" y="69.8">[3]</text>
<text x="240.1" y="67.7">MSDC1_DAT2</text>
<text x="240.1" y="70.1">MSDC1_DAT3</text>
<text x="86.5" y="73.2">CON-2SIM_CAF00-20147-0306_LCN</text>
<text x="182.5" y="76.1">0R</text>
<text x="184.8" y="76.3">R646</text>
<text x="234.8" y="72.2">[3]</text>
<text x="234.8" y="77.2">[3]</text>
<text x="240.1" y="72.6">MSDC1_CMD</text>
<text x="240.1" y="77.6">MSDC1_CLK</text>
<text x="234.8" y="82.1">[3]</text>
<text x="240.1" y="82.5">MSDC1_DAT0</text>
<text x="234.8" y="84.6">[3]</text>
<text x="240.1" y="85">MSDC1_DAT1</text>
<text x="208.1" y="90.6">T613</text>
<text x="213.1" y="90.7">T616</text>
<text x="217.7" y="90.6">T620</text>
<text x="222.3" y="90.6">T622</text>
<text x="227.1" y="90.6">T623</text>
<text x="231.9" y="93.7">&lt;10PF</text>
<text x="231.9" y="90.6">T624</text>
<text x="76.2" y="148">1</text>
<text x="79.4" y="148.5">P602</text>
<text x="103.6" y="147.1" transform="rotate(-90 103.6 147.1)">P601</text>
<text x="210" y="144.4" transform="rotate(-90 210 144.4)">P604</text>
<text x="211.2" y="145.9" transform="rotate(-90 211.2 145.9)">1</text>
<text x="213.1" y="144.4" transform="rotate(-90 213.1 144.4)">P605</text>
<text x="214.3" y="145.9" transform="rotate(-90 214.3 145.9)">1</text>
<text x="216.8" y="144.4" transform="rotate(-90 216.8 144.4)">P606</text>
<text x="218" y="145.9" transform="rotate(-90 218 145.9)">1</text>
<text x="220.5" y="144.4" transform="rotate(-90 220.5 144.4)">P607</text>
<text x="221.8" y="145.9" transform="rotate(-90 221.8 145.9)">1</text>
<text x="44.7" y="151.1">P600</text>
<text x="49.8" y="150.5">1</text>
<text x="76.2" y="151.7">1</text>
<text x="79.4" y="152.4">P603</text>
<text x="102.7" y="150.2" transform="rotate(-90 102.7 150.2)">1</text>
<text x="119.6" y="154.5">VBUS</text>
<text x="177.5" y="154.9">HOMEKEY</text>
<text x="187.6" y="154">[5]</text>
<text x="196.8" y="153">1K</text>
<text x="199" y="153.2">R696</text>
<text x="254.3" y="155.7">J601</text>
<text x="22" y="156.2">VBUS</text>
<text x="23.2" y="161.1">D+</text>
<text x="23.5" y="158.7">D-</text>
<text x="26.8" y="157.9">[3,8,11]</text>
<text x="26.8" y="160.4">[3,8,11]</text>
<text x="114.1" y="160.2">[3,8,11]</text>
<text x="114.3" y="157.8">[3,8,11]</text>
<text x="122.8" y="161">D+</text>
<text x="122.9" y="158.8">D-</text>
<text x="178.5" y="159.3">KPCOL0</text>
<text x="186.6" y="161.6">[3]</text>
<text x="186.6" y="158.6">[3]</text>
<text x="196.2" y="160.4">1K</text>
<text x="196.8" y="157.3">1K</text>
<text x="198.4" y="160.7">R644</text>
<text x="199" y="157.6">R649</text>
<text x="253.5" y="157.9">1</text>
<text x="253.5" y="159.2">2</text>
<text x="253.5" y="160.4">3</text>
<text x="253.5" y="161.6">4</text>
<text x="23.6" y="163.6">ID</text>
<text x="29.4" y="162.9">[8]</text>
<text x="53.5" y="166">C656</text>
<text x="57.2" y="166">C649</text>
<text x="70.6" y="166.1">T603</text>
<text x="80.4" y="166.2">T605</text>
<text x="86.2" y="166.3">T606</text>
<text x="91.2" y="162.8">R613</text>
<text x="100.1" y="162.9">0R</text>
<text x="107.9" y="162.6">[3]</text>
<text x="115.2" y="163.6">EINT0_IDDIG</text>
<text x="177.6" y="166">PWRKEY</text>
<text x="178.1" y="162.5">KPROW0</text>
<text x="187.2" y="165">[5]</text>
<text x="196.2" y="164.1">1K</text>
<text x="198.4" y="164.4">R645</text>
<text x="253.5" y="162.9">5</text>
<text x="253.5" y="164.1">6</text>
<text x="53.5" y="169.5">4.7uF</text>
<text x="57.2" y="169.5">33nF</text>
<text x="71" y="169.8">&lt;3PF</text>
<text x="191.6" y="171.3">C603</text>
<text x="191.6" y="172.4">100nF</text>
<text x="205.3" y="170.7">T611</text>
<text x="209.6" y="170.7">T614</text>
<text x="213.3" y="170.7">T618</text>
<text x="218.9" y="170.7">T621</text>
<text x="253.4" y="171.3">CON-ZIF-6PIN-FH34S-6S-05SH-HRS</text>
<text x="108.6" y="190.3">COMPANY:</text>
</g>
</svg>
